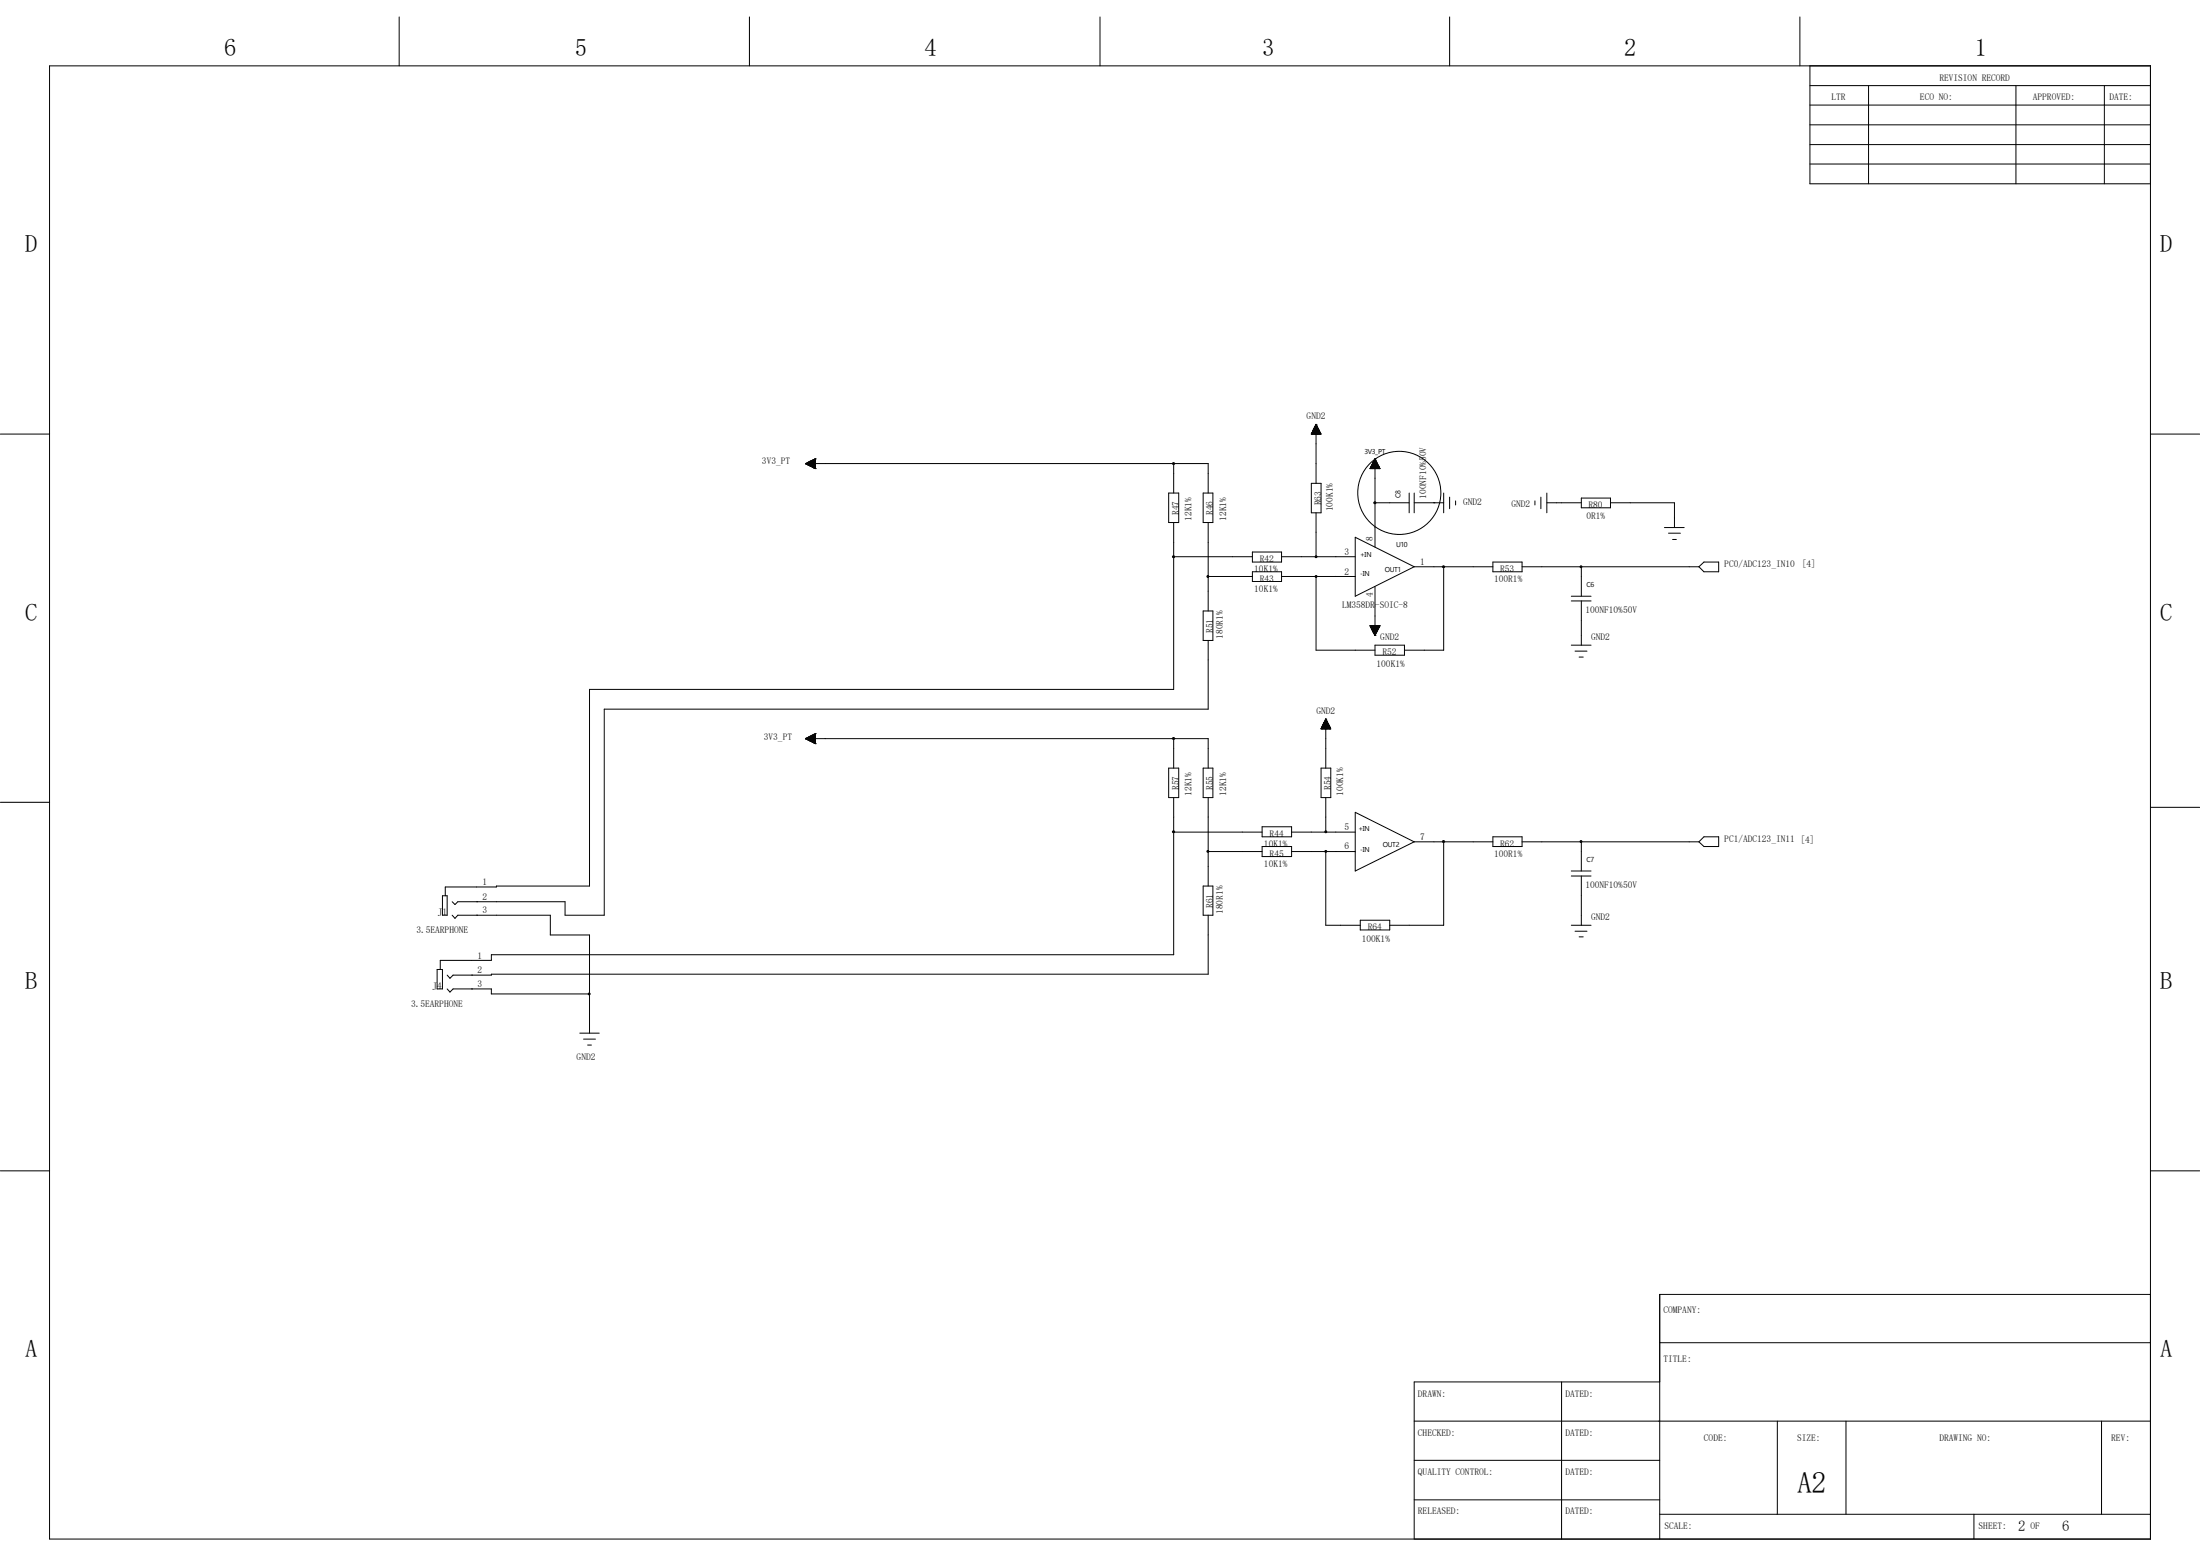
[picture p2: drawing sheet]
<svg xmlns="http://www.w3.org/2000/svg" width="297mm" height="210mm" viewBox="0 0 297 210" stroke-linecap="round" stroke-linejoin="round" font-family="sans-serif">
<g fill="none" stroke="#000" stroke-width=".14">
<path d="M6.7 8.9h283.6v198.8h-283.6zM53.9 2.3v6.6M101.2 2.3v6.6M148.5 2.3v6.6M195.7 2.3v6.6M243 2.3v6.6M244.3 8.9v15.9h46M244.3 16.8h46M244.3 11.6h46M244.3 14.2h46M244.3 19.5h46M252.3 11.6v13.2"/>
<path d="M272.2 11.6v13.2M284.1 11.6v13.2M244.3 22.1h46M0 58.6h6.7M177 58.5v.1M177.1 58.5h1.2M177.1 58.5h1.2v.1M177.1 58.4v.2M177.1 58.4h1.1M177.2 58.4h1M177.2 58.3h.9v.3M177.2 58.1h.9v.5"/>
<path d="M177.2 58.1v.5M177.3 58.1h.8M177.3 58h.8M177.3 58v.6M177.3 58h.7M177.3 57.9v.7M177.4 57.9h.6M177.4 57.8h.5v.8M177.4 57.8h.5M177.4 57.7v.9M177.5 57.7h.4M177.5 57.7h.3"/>
<path d="M177.5 57.7v.9M177.5 57.6h.3v1M177.5 57.5v1.1M177.5 57.6h.3M177.6 57.5h.2v1.1M177.6 57.4h.1M177.6 57.3v1.3M177.7 57.3h.1M177.7 57.3l.7 1.3h-1.4M177.7 57.3v7.9M177.7 57.3l-.7 1.3M177.7 57.4v1.2"/>
<path d="M177.8 57.4h-.2v1.2M177.9 57.7v.9M178 57.9v.7M178.1 58v.6M178.1 58.2h-.9v.4M178.2 58.3h-1v.3M178.2 58.3v.3M178.3 58.5v.1M290.3 58.6h6.7M108.8 62.6h.1M108.8 62.6h54.3v3.9M108.8 62.6h1.3"/>
<path d="M108.8 62.6l1.3 .6M108.8 62.5v.2h1.3M109 62.5v.2h1.1M109.1 62.8h1M109.1 62.4v.3M109.2 62.8h.9M109.2 62.4v.4M109.3 62.9h.8M109.3 62.3v.5M109.4 62.3v.6h.7M109.5 62.2v.7M109.5 62.9h.6"/>
<path d="M109.6 62.1v.9M109.7 62.1v1M109.7 63.1h.4M109.8 63.2h.3M109.8 62.1v1M109.9 62v1.2M110 61.9v1.3M110.1 63.2h.1M110.1 61.9h.1M110.1 62h-.2v1.2h.2M110.1 62.1h-.5v.9h.5M110.1 62.5h-1.2v.2"/>
<path d="M110.1 62.4h-1.1v.3M110.1 62.4h-1v.4M110.1 62.3h-.9v.5M110.1 62.3h-.8v.6M110.1 62.2h-.7v.7M110.1 62.2h-.5v.7M110.1 62.1h-.3v1M110.1 62h-.2v1.2M110.1 61.9v1.3M110.1 61.9l-1.3 .7M157.8 66.5h1.3v4h-1.3zM158.5 75.1h10.6"/>
<path d="M158.5 62.6v3.9M158.5 70.5v22.5h-78.9v26.6h-12.6v.1h-6.9v1.2M162.4 66.5h1.3v4h-1.3zM163.1 77.8h6M163.1 70.5v12M169.1 77.2h3.9v1.3h-3.9zM169.1 74.5h3.9v1.4h-3.9zM173 75.1h10M173 77.8h10M177 65.2h1.4v4h-1.4zM177.7 77.8v10h7.9M177.7 69.2v5.9"/>
<path d="M183 72.5l7.9 4-7.9 4zM185 63.2h.1M185 63.2h1.3M185 63.2v-.1h1.2v.1M185 63.2h1.2M185.1 63.2v-.3h1.1v.3M185.1 63h1.1M185.1 62.9h1M185.2 62.9h.9v.3M185.2 62.7v.5M185.2 62.8h.9v.4M185.2 62.7h.8"/>
<path d="M185.3 63.2v-.5h.7v.5M185.3 62.5v.7M185.3 62.6h.6v.6M185.3 62.6h.7M185.3 62.4v.8M185.3 62.4h.6v.8M185.3 62.5h.6M185.4 62.4h.4M185.4 62.3h.4v.9M185.5 62.2v1M185.5 62.2h.3v1M185.5 62.2h.3"/>
<path d="M185.5 62.1h.2v1.1M185.6 62h.1v1.2M185.6 61.9h.1M185.6 61.9v11.9M185.6 79.2v6.6M185.6 67.9h4.6M185.6 61.9l.7 1.3h-1.3zM185.7 62h-.1v1.2M185.7 62.1h-.2v1.1M185.8 62.3h-.4v.9M186.1 62.8h-.9v.4M190.2 66.5v2.7"/>
<path d="M190.9 66.5v2.7M190.9 76.5h10.6M190.9 67.9h4M193.6 67.9h.1M194.9 76.5v11.3h-5.3M194.9 66.5v2.7M195.7 67.1v1.6M196.5 67.6v.6M201.5 75.9h4v1.3h-4zM205.5 76.5h23.9M207.2 67.6v.6M208 67.1v1.6"/>
<path d="M208.8 67.9h4.7M208.8 66.5v2.7M213.5 67.2h3.9v1.3h-3.9zM213.5 76.5v4M217.4 67.9h8.7v3.3M224.7 71.2h2.7M225.3 72h1.6M225.8 72.8h.5M229.4 76.5l.6-.6h2v1.3h-2zM108.8 99.7h.1M108.8 99.7h54.3v4M108.8 99.7l1.3 .7"/>
<path d="M108.8 99.7h1.3M108.8 99.8h1.3M109 99.8h1.1M109 99.6v.2M109.1 99.5v.4h1M109.2 99.5v.4h.9M109.3 100h.8M109.3 99.4v.5M109.4 99.4v.6M109.5 99.3v.7M109.6 99.3v.8M109.7 99.2v1"/>
<path d="M109.8 99.1v1.1h.3M109.9 99.1v1.2M110 99.1v1.2M110.1 99h.1M110.1 99v1.4M110.1 99l-1.3 .7M110.1 99.1h-.2v1.2h.2M110.1 99.2h-.5v1h.5M110.1 99.7h-1.3M110.1 99.6h-1.2v.2M110.1 99.6h-1.1v.2M110.1 99.5h-1v.4"/>
<path d="M110.1 99.4h-.9v.5M110.1 99.4h-.8v.6M110.1 99.4h-.7v.6M110.1 99.3h-.5v.8M110.1 99.2h-.3v1M110.1 99.1h-.2v1.1M158.5 99.7v4M162.4 82.5h1.3v3.9h-1.3zM163.1 86.4v9.3h-81.5v27.8h-5.3v-1.8h-14.5l-.4 .4-.4-.4M178.4 98.3v.1M178.4 98.3l1.2 .1M178.4 98.3h1.2"/>
<path d="M178.4 98.2h1.2v.2M178.5 98.1h1M178.5 98h1v.4M178.5 98v.4M178.6 98h.9M178.6 97.9h.9M178.6 97.9v.5M178.6 97.9h.8M178.6 97.8h.8M178.6 97.7v.7M178.6 97.7h.7M178.7 97.7h.6v.7"/>
<path d="M178.7 97.6h.5v.8M178.7 97.5h.5M178.7 97.5v.9M178.8 97.5h.4M178.8 97.5h.4v.9M178.8 97.4v1M178.9 97.4h.3v1M178.9 97.3h.2M178.9 97.2v1.2M178.9 97.2h.2M178.9 97.1v1.3M179 97.1h.1"/>
<path d="M179 97v6.7M179 97l-.6 1.4M179 97l.7 1.4h-1.3M179.1 97.2v1.2M179.1 97.3h-.2v1.1M179.3 97.6h-.6v.8M179.4 97.8v.6M179.5 97.9v.5M179.5 98.1h-1v.3M179.5 98.1v.3M179.6 98.2h-1.2v.2M185 84.5h1.3l-.7 1.3z"/>
<path d="M185 84.5h.1M185 84.5v.1h1.2v-.1M185 84.5h1.2M185.1 84.7h1.1M185.1 84.5v.3M185.1 84.8h1M185.2 84.9h.9M185.2 84.5v.3M185.2 85h.8M185.2 84.5v.5M185.3 84.5v.5h.7v-.5M185.3 85.1h.7"/>
<path d="M185.3 84.5v.7M185.3 85.2h.6M185.3 84.5v.8M185.4 85.3h.4M185.4 84.5v.9h.4M185.5 84.5v1M185.5 85.5h.3M185.5 84.5v1.1h.2M185.6 84.5v1.2h.1M185.6 85.8h.1M185.6 87.1h4v1.3h-4zM185.7 84.5v1.2h-.1"/>
<path d="M185.7 84.5v1.1h-.2M185.8 84.5v.9h-.3M185.8 84.5v.8h-.4M185.9 84.5v.8h-.6M185.9 84.5v.6h-.6M186.1 84.5v.4h-.9M186.1 84.5v.3h-.9M186.2 84.5v.2h-1.1M186.3 84.5h-1.3M212.1 87.1h2.7M212.1 80.5h2.7M212.1 81.1h2.7"/>
<path d="M212.6 87.9h1.6M213.2 88.7h.5M213.5 81.1v6M0 108.3h6.7M109.4 100h.7M109.5 100.1h.6M109.7 100.2h.4M110.1 100.4h.1M157.8 103.7h1.3v4h-1.3zM158.5 112.3h11.9M158.5 107.7v21.2h-92.2v.7h-6.9v1.3M162.4 103.7h1.3v4h-1.3z"/>
<path d="M162.4 119.6h1.3v3.9h-1.3zM163.1 114.9h7.3M163.1 107.7v11.9M170.4 114.3h4v1.3h-4zM170.4 111.6h4v1.3h-4zM174.4 112.3h8.6M174.4 114.9h8.6M178.4 103.7h1.3v4h-1.3zM179 114.9v10h4.6M179 107.7v4.6M183 109.6l7.9 4-7.9 4zM190.9 113.6h10.6"/>
<path d="M194.9 113.6v11.3h-7.3M201.5 112.9h4v1.4h-4zM205.5 113.6h23.9M212.1 117.6h2.7M212.1 118.2h2.7M213.5 113.6v4M213.5 118.2v6.7M229.4 113.6l.6-.7h2v1.4h-2zM290.3 109h6.7M59 130.9h.7v2.6h-.7zM59.7 120.9h.7v2.6h-.7zM60.4 133.5l.3 .4 .5-.4h5.1v.7h13.3"/>
<path d="M61 123.5l.4 .5 .4-.5h12.5v2.7h5.3v13.2M78.3 139.4h2.6M163.1 123.5v8h-96.8v.1h-5.1l-.5 .4-.3-.4M183.6 124.2h4v1.3h-4zM212.1 124.9h2.7M212.6 125.7h1.6M213.2 126.4h.5M0 158h6.7M78.8 140.3h1.6M79.3 141.1h.5M290.3 158h6.7M290.3 174.7h-66.2v33"/>
<path d="M190.9 191.8h99.4M190.9 197.1h33.2M210.8 186.5v21.2M224.1 181.2h66.2M224.1 186.5h-33.2v21.2M239.9 191.8v12.6M249.2 191.8v12.6M283.7 191.8v12.6M190.9 202.4h33.2M224.1 204.4h66.2M266.5 204.4v3.3"/>
<circle cx="188.9" cy="66.5" r="5.6"/>
</g>
<g fill="#000" stroke="#000" stroke-width=".14">
<path d="M158.3 62.5h.2v.2h-.2z" fill-rule="evenodd"/>
<path d="M158.3 75.1h.2v.1h-.2z" fill-rule="evenodd"/>
<path d="M185.5 67.8h.2v.1h-.2z" fill-rule="evenodd"/>
<path d="M194.8 76.4h.2v.2h-.2z" fill-rule="evenodd"/>
<path d="M158.3 99.6h.2v.2h-.2z" fill-rule="evenodd"/>
<path d="M158.3 112.2h.2v.2h-.2z" fill-rule="evenodd"/>
<path d="M194.8 113.5h.2v.2h-.2z" fill-rule="evenodd"/>
<circle cx="163.1" cy="77.8" r=".13"/>
<circle cx="177.7" cy="77.8" r=".13"/>
<circle cx="177.7" cy="75.1" r=".13"/>
<circle cx="213.4" cy="76.5" r=".13"/>
<circle cx="163.1" cy="114.9" r=".13"/>
<circle cx="179" cy="112.3" r=".13"/>
<circle cx="179" cy="114.9" r=".13"/>
<circle cx="213.4" cy="113.6" r=".13"/>
<circle cx="79.5" cy="134.2" r=".13"/>
</g>
<text font-size="4" x="242.6" y="201.5">A2</text>
<g font-size="3.3">
<text x="30.3" y="7.6">6</text>
<text x="77.6" y="7.6">5</text>
<text x="124.8" y="7.6">4</text>
<text x="170.4" y="7.6">3</text>
<text x="219.3" y="7.6">2</text>
<text x="266.6" y="7.6">1</text>
<text x="3.4" y="34.1">D</text>
<text x="291.6" y="34.1">D</text>
<text x="3.4" y="83.8">C</text>
<text x="291.6" y="83.8">C</text>
<text x="3.4" y="133.5">B</text>
<text x="291.6" y="133.5">B</text>
<text x="3.4" y="183.2">A</text>
<text x="291.6" y="183.2">A</text>
</g>
<g font-size="2">
<text x="272.5" y="206.6">2</text>
<text x="278.4" y="206.6">6</text>
</g>
<g font-size="1.3">
<text x="261.8" y="10.9">REVISION RECORD</text>
<text x="247.3" y="13.5">LTR</text>
<text x="259.2" y="13.5">ECO NO:</text>
<text x="274.4" y="13.5">APPROVED:</text>
<text x="284.8" y="13.5">DATE:</text>
<text x="176.4" y="56.6">GND2</text>
<text x="102.9" y="62.6">3V3_PT</text>
<text x="159.1" y="69.5" transform="rotate(-90 159.1 69.5)">R47</text>
<text x="160.9" y="70.3" transform="rotate(-90 160.9 70.3)">12K1%</text>
<text x="163.7" y="69.5" transform="rotate(-90 163.7 69.5)">R46</text>
<text x="165.5" y="70.3" transform="rotate(-90 165.5 70.3)">12K1%</text>
<text x="178.4" y="68.2" transform="rotate(-90 178.4 68.2)">R63</text>
<text x="180" y="69" transform="rotate(-90 180 69)">100K1%</text>
<text x="192.5" y="67.3" transform="rotate(-90 192.5 67.3)">100NF10%50V</text>
<text x="197.5" y="68.2">GND2</text>
<text x="204" y="68.4">GND2</text>
<text x="214.2" y="70">0R1%</text>
<text x="214.5" y="68.5">R80</text>
<text x="169.3" y="77.2">10K1%</text>
<text x="170.1" y="75.9">R42</text>
<text x="181.5" y="74.9">3</text>
<text x="181.5" y="77.6">2</text>
<text x="185.3" y="73.1" transform="rotate(-90 185.3 73.1)">8</text>
<text x="191.7" y="76.2">1</text>
<text x="202.5" y="77.2">R53</text>
<text x="232.8" y="76.5">PC0/ADC123_IN10</text>
<text x="243.2" y="76.5">[4]</text>
<text x="169.3" y="79.8">10K1%</text>
<text x="170.1" y="78.5">R43</text>
<text x="181.2" y="82.1">LM358DR-SOIC-8</text>
<text x="185.3" y="80.6" transform="rotate(-90 185.3 80.6)">4</text>
<text x="201.7" y="78.5">100R1%</text>
<text x="214" y="82.7">100NF10%50V</text>
<text x="163.7" y="85.4" transform="rotate(-90 163.7 85.4)">R51</text>
<text x="165.1" y="86.2" transform="rotate(-90 165.1 86.2)">180R1%</text>
<text x="186.4" y="86.3">GND2</text>
<text x="186.6" y="88.4">R52</text>
<text x="214.8" y="86.4">GND2</text>
<text x="185.8" y="90">100K1%</text>
<text x="103.1" y="99.8">3V3_PT</text>
<text x="177.7" y="96.4">GND2</text>
<text x="159.1" y="106.6" transform="rotate(-90 159.1 106.6)">R57</text>
<text x="160.9" y="107.4" transform="rotate(-90 160.9 107.4)">12K1%</text>
<text x="163.7" y="106.6" transform="rotate(-90 163.7 106.6)">R55</text>
<text x="165.5" y="107.4" transform="rotate(-90 165.5 107.4)">12K1%</text>
<text x="179.7" y="106.6" transform="rotate(-90 179.7 106.6)">R54</text>
<text x="181.3" y="107.4" transform="rotate(-90 181.3 107.4)">100K1%</text>
<text x="171.4" y="112.9">R44</text>
<text x="181.5" y="112">5</text>
<text x="191.7" y="113.3">7</text>
<text x="232.8" y="113.6">PC1/ADC123_IN11 [4]</text>
<text x="65.2" y="119.4">1</text>
<text x="170.6" y="114.3">10K1%</text>
<text x="170.6" y="117">10K1%</text>
<text x="171.4" y="115.6">R45</text>
<text x="181.5" y="114.6">6</text>
<text x="201.7" y="115.6">100R1%</text>
<text x="202.5" y="114.3">R62</text>
<text x="214" y="119.8">100NF10%50V</text>
<text x="56.2" y="126">3.5EARPHONE</text>
<text x="59.1" y="123.5">J1</text>
<text x="65.2" y="121.5">2</text>
<text x="65.2" y="123.3">3</text>
<text x="163.7" y="122.6" transform="rotate(-90 163.7 122.6)">R61</text>
<text x="165.1" y="123.4" transform="rotate(-90 165.1 123.4)">180R1%</text>
<text x="184.7" y="125.5">R64</text>
<text x="214.8" y="124.2">GND2</text>
<text x="64.5" y="129.4">1</text>
<text x="64.5" y="131.4">2</text>
<text x="183.9" y="127.2">100K1%</text>
<text x="55.5" y="135.9">3.5EARPHONE</text>
<text x="58.4" y="133.5">J4</text>
<text x="64.5" y="133.2">3</text>
<text x="77.9" y="143">GND2</text>
<text x="224.6" y="177.2">COMPANY:</text>
<text x="224.6" y="183.9">TITLE:</text>
<text x="191.4" y="188.5">DRAWN:</text>
<text x="211.3" y="188.5">DATED:</text>
<text x="191.4" y="193.8">CHECKED:</text>
<text x="211.3" y="193.8">DATED:</text>
<text x="230" y="194.5">CODE:</text>
<text x="242.6" y="194.5">SIZE:</text>
<text x="261.8" y="194.5">DRAWING NO:</text>
<text x="285" y="194.5">REV:</text>
<text x="191.4" y="199.1">QUALITY CONTROL:</text>
<text x="211.3" y="199.1">DATED:</text>
<text x="191.4" y="204.4">RELEASED:</text>
<text x="211.3" y="204.4">DATED:</text>
<text x="224.7" y="206.4">SCALE:</text>
<text x="267.1" y="206.4">SHEET:</text>
<text x="274.1" y="206.4">OF</text>
</g>
<g font-size="1">
<text x="184.2" y="61.3">3V3_PT</text>
<text x="189.1" y="67.3" transform="rotate(-90 189.1 67.3)">C8</text>
<text x="183.6" y="77.8">-IN</text>
<text x="183.6" y="75.1">+IN</text>
<text x="186.9" y="77.2">OUT1</text>
<text x="188.5" y="73.8">U10</text>
<text x="214.2" y="79.2">C6</text>
<text x="183.4" y="112.1">+IN</text>
<text x="183.6" y="115.1">-IN</text>
<text x="186.7" y="114.4">OUT2</text>
<text x="214.2" y="116.4">C7</text>
</g>
</svg>
